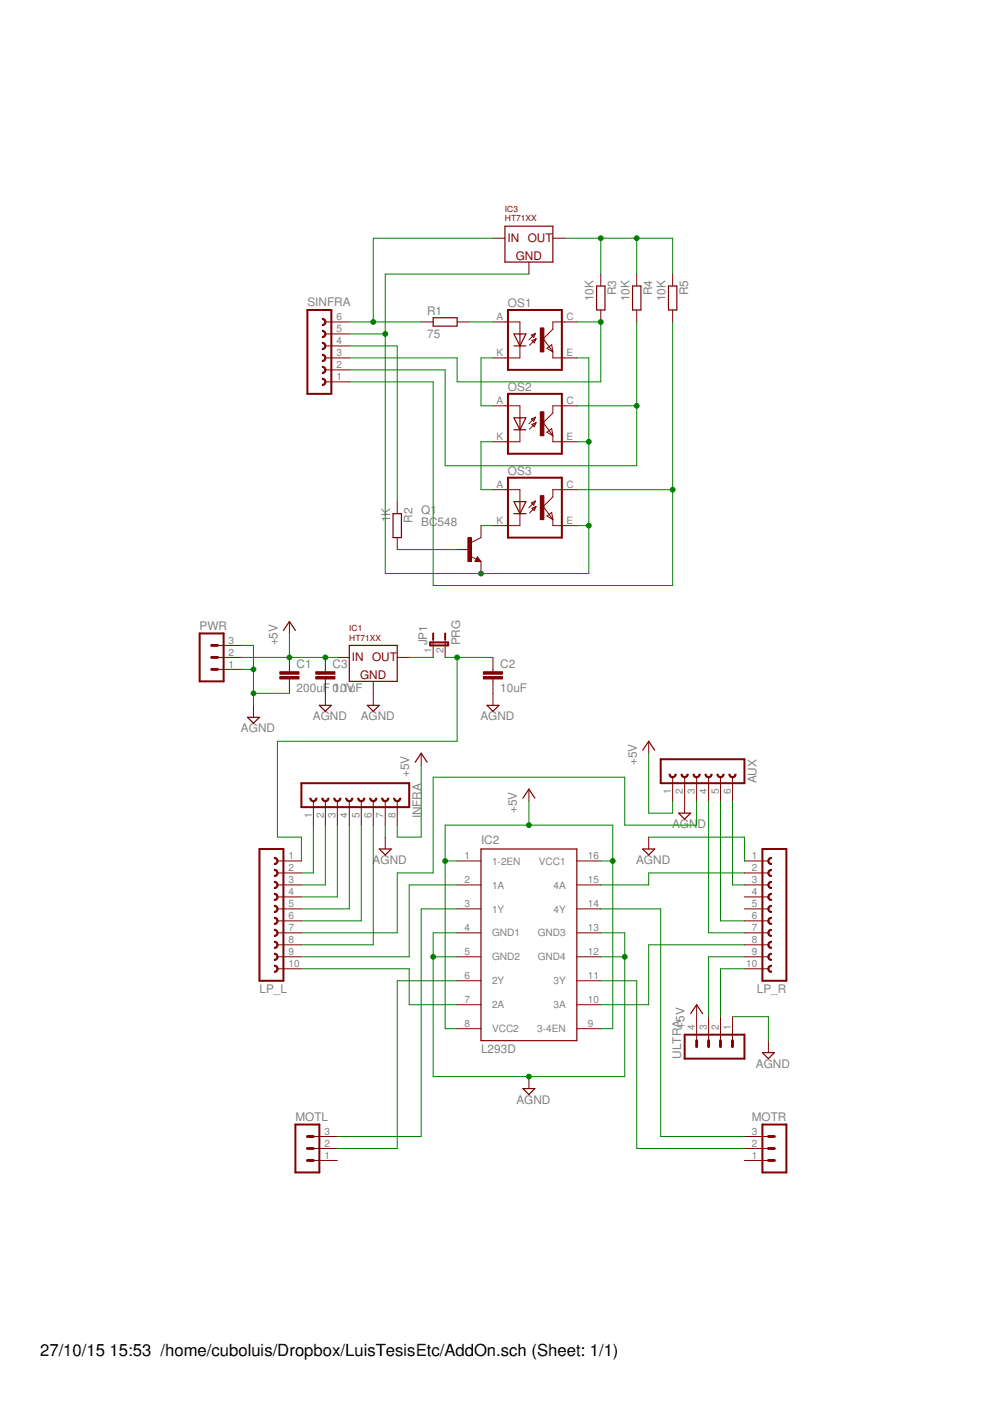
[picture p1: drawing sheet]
<svg xmlns="http://www.w3.org/2000/svg" width="210mm" height="297mm" viewBox="0 0 210 297" stroke-linecap="round" stroke-linejoin="round" font-family="sans-serif">
<g fill="none" stroke="#800000" stroke-width=".25">
<path d="M107.1 48h10.1v7.6h-10.1zM91.8 67.4h5.1v1.8h-5.1zM109 70.8h2.5l-1.3 2.5zM109 73.3h2.5M110.2 70.8v2.5M126.5 60.6h1.8v5.1h-1.8zM134.1 60.6h1.8v5.1h-1.8zM141.7 60.6h1.8v5.1h-1.8zM109 88.6h2.5l-1.3 2.5zM109 91.1h2.5M110.2 88.6v2.5M83.3 108.9h1.8v5.1h-1.8z"/>
<path d="M101.2 118.6l.1 .2h-.3l.2-.5 .5 .6h-.7M109 106.4h2.5l-1.3 2.5zM109 108.9h2.5M110.2 106.4v2.5M60.1 133.7l1.3-1.9 1.2 1.9M74.1 136.8h10.1v7.7h-10.1zM52.5 152.1h2.5l-1.3 1.3zM67.7 149.5h2.6l-1.3 1.3zM77.9 149.5h2.5l-1.3 1.3zM103.3 149.5h2.5l-1.3 1.3zM136.3 159.1l1.2-1.9 1.3 1.9M88 161.6l1.3-1.9 1.3 1.9"/>
<path d="M110.9 169.2l1.2-1.9 1.3 1.9M143.9 172.4h2.5l-1.2 1.3zM80.4 180h2.6l-1.3 1.3zM102 180h20.3v40.6h-20.3zM136.3 180h2.5l-1.3 1.3zM146.4 214.9l1.3-1.9 1.3 1.9M110.9 230.8h2.5l-1.3 1.3zM161.6 223.2h2.6l-1.3 1.3z"/>
</g>
<g fill="none" stroke="#800000" stroke-width=".21">
<path d="M104.5 50.5h2.6M112.1 55.6v2.5M117.2 50.5h2.6M127.4 58.1v2.5M135 58.1v2.5M142.6 58.1v2.5M69 68.3h5.1M69 75.9h5.1M69 78.4h5.1M69 73.3h5.1M69 70.8h5.1M89.3 68.3h2.5"/>
<path d="M96.9 68.3h2.6M104.5 68.3h5.7v2.5M110.2 73.3v2.6h-5.7M112.6 71.1l.9-.4-.3 .9zM112.8 72.2l.9-.4-.4 .9zM113.5 70.7l-1.4 1.4M113.7 71.8l-1.4 1.4M116 73.9l1-.8 .2 1.5zM117.2 74.6v1.3h5.1M122.3 68.3h-5.1v1.5l-2 2 2 2.8M127.4 65.7v2.6M135 65.7v2.6"/>
<path d="M142.6 65.7v2.6M69 81h5.1M104.5 86h5.7v2.6M110.2 91.1v2.6h-5.7M112.6 88.8l.9-.3-.3 .8zM112.8 90l.9-.4-.4 .9zM113.5 88.5l-1.4 1.4M113.7 89.6l-1.4 1.4M116 91.6l1-.7 .2 1.5zM117.2 92.4v1.3h5.1M122.3 86h-5.1v1.6l-2 2 2 2.8M84.2 106.4v2.5"/>
<path d="M84.2 114v2.5M96.9 116.5h2.6M99.8 117.9l1.2 .7M101.2 118l.8 1.1h-1.3zM102 111.4v2.6l-2.1 1M102 119.1v2.5M104.5 103.8h5.7v2.6M110.2 108.9v2.5h-5.7M112.6 106.6l.9-.4-.3 .9zM112.8 107.8l.9-.4-.4 .9zM113.5 106.2l-1.4 1.4M113.7 107.4l-1.4 1.4"/>
<path d="M116 109.4l1-.8 .2 1.6zM117.2 110.2v1.2h5.1M122.3 103.8h-5.1v1.5l-2 2.1 2 2.8M46.1 139.4h5.1M46.1 136.8h5.1M61.4 131.8v2.5M61.4 139.4v3M69 139.4v3M71.5 139.4h2.6M84.2 139.4h2.6M91.8 135.6v3.8M94.4 135.6v3.8"/>
<path d="M104.5 139.4v3M46.1 141.9h5.1M53.7 149.5v2.6M61.4 144v3M69 144v5.5M79.1 144.5v5M89.3 159.7v2.5M104.5 144v5.5M137.5 157.2v2.5M66.4 169.9v5M69 169.9v5M71.5 169.9v5"/>
<path d="M74.1 169.9v5M76.6 169.9v5M79.1 169.9v5M81.7 169.9v5M81.7 177.5v2.5M84.2 169.9v5M112.1 167.3v2.6M137.5 177.5v2.5M142.6 164.8v5.1M145.2 164.8v7.6M147.7 164.8v5.1M150.2 164.8v5.1"/>
<path d="M152.8 164.8v5.1M155.3 164.8v5.1M58.8 182.5h5.1M58.8 187.6h5.1M58.8 192.7h5.1M58.8 197.8h5.1M58.8 185.1h5.1M58.8 190.2h5.1M58.8 195.2h5.1M96.9 182.5h5.1M96.9 187.6h5.1M96.9 192.7h5.1"/>
<path d="M96.9 197.8h5.1M122.3 182.5h5.1M122.3 187.6h5.1M122.3 192.7h5.1M122.3 197.8h5.1M157.8 182.5h5.1M157.8 187.6h5.1M157.8 192.7h5.1M157.8 197.8h5.1M157.8 185.1h5.1M157.8 190.2h5.1M157.8 195.2h5.1"/>
<path d="M58.8 202.9h5.1M58.8 200.3h5.1M58.8 205.4h5.1M96.9 202.9h5.1M96.9 207.9h5.1M96.9 213h5.1M96.9 218.1h5.1M122.3 202.9h5.1M122.3 207.9h5.1M122.3 213h5.1M122.3 218.1h5.1M147.7 213v7.6"/>
<path d="M150.2 215.6v5M152.8 215.6v5M155.3 215.6v5M157.8 202.9h5.1M157.8 200.3h5.1M157.8 205.4h5.1M112.1 228.3v2.5M162.9 220.6v2.6M66.4 246h5.1M66.4 243.5h5.1M66.4 241h5.1M157.8 246h5.1"/>
<path d="M157.8 243.5h5.1M157.8 241h5.1"/>
</g>
<g fill="none" stroke="#800000" stroke-width=".42">
<path d="M65.2 65.7h5.1v17.8h-5.1zM107.7 65.7h11.4v12.7h-11.4zM107.7 83.5h11.4v12.7h-11.4zM107.7 101.3h11.4v12.7h-11.4zM42.3 134.3h5.1v10.2h-5.1zM91.2 136.2h3.8v.6h-3.8zM91.8 134.3v1.3M94.4 134.3v1.3M63.9 166.1h22.9v5h-22.9zM140.1 161h17.7v5.1h-17.7zM55 180h5.1v27.9h-5.1zM161.6 180h5.1v27.9h-5.1z"/>
<path d="M145.2 219.4h12.6v5.1h-12.6zM62.6 238.4h5.1v10.2h-5.1zM161.6 238.4h5.1v10.2h-5.1z"/>
</g>
<g fill="#800000" stroke="#800000" stroke-width=".21">
<path d="M58.2 186.9a.76 .76 0 0 1 .8 .7 .76 .76 0 0 1-.8 .8v-.3a.51 .51 0 0 0 .5-.5 .51 .51 0 0 0-.5-.5z" fill-rule="evenodd"/>
<path d="M58.2 184.3a.76 .76 0 0 1 .8 .8 .76 .76 0 0 1-.8 .7v-.2a.51 .51 0 0 0 .5-.5 .51 .51 0 0 0-.5-.5z" fill-rule="evenodd"/>
<path d="M58.2 181.8a.76 .76 0 0 1 .8 .7 .76 .76 0 0 1-.8 .8v-.3a.51 .51 0 0 0 .5-.5 .51 .51 0 0 0-.5-.5z" fill-rule="evenodd"/>
<path d="M58.2 191.9a.76 .76 0 0 1 .8 .8 .76 .76 0 0 1-.8 .8v-.3a.51 .51 0 0 0 .5-.5 .51 .51 0 0 0-.5-.5z" fill-rule="evenodd"/>
<path d="M58.2 189.4a.76 .76 0 0 1 .8 .8 .76 .76 0 0 1-.8 .7v-.2a.51 .51 0 0 0 .5-.5 .51 .51 0 0 0-.5-.5z" fill-rule="evenodd"/>
<path d="M58.2 199.6a.76 .76 0 0 1 .8 .7 .76 .76 0 0 1-.8 .8v-.3a.51 .51 0 0 0 .5-.5 .51 .51 0 0 0-.5-.5z" fill-rule="evenodd"/>
<path d="M58.2 197a.76 .76 0 0 1 .8 .8 .76 .76 0 0 1-.8 .7v-.2a.51 .51 0 0 0 .5-.5 .51 .51 0 0 0-.5-.5z" fill-rule="evenodd"/>
<path d="M58.2 194.5a.76 .76 0 0 1 .8 .7 .76 .76 0 0 1-.8 .8v-.3a.51 .51 0 0 0 .5-.5 .51 .51 0 0 0-.5-.5z" fill-rule="evenodd"/>
<path d="M58.2 204.6a.76 .76 0 0 1 .8 .8 .76 .76 0 0 1-.8 .8v-.3a.51 .51 0 0 0 .5-.5 .51 .51 0 0 0-.5-.5z" fill-rule="evenodd"/>
<path d="M58.2 202.1a.76 .76 0 0 1 .8 .8 .76 .76 0 0 1-.8 .7v-.2a.51 .51 0 0 0 .5-.5 .51 .51 0 0 0-.5-.5z" fill-rule="evenodd"/>
<path d="M163 187.1l.6-.2v.2a.51 .51 0 0 0-.5 .5 .51 .51 0 0 0 .5 .5v.3a.76 .76 0 0 1-.8-.5 .76 .76 0 0 1 .2-.8z" fill-rule="evenodd"/>
<path d="M163 184.6l.6-.3v.3a.51 .51 0 0 0-.5 .5 .51 .51 0 0 0 .5 .5v.2a.76 .76 0 0 1-.8-.4 .76 .76 0 0 1 .2-.8z" fill-rule="evenodd"/>
<path d="M163 182l.6-.2v.2a.51 .51 0 0 0-.5 .5 .51 .51 0 0 0 .5 .5v.3a.76 .76 0 0 1-.8-.5 .76 .76 0 0 1 .2-.8z" fill-rule="evenodd"/>
<path d="M163 192.2l.6-.3v.3a.51 .51 0 0 0-.5 .5 .51 .51 0 0 0 .5 .5v.3a.76 .76 0 0 1-.8-.5 .76 .76 0 0 1 .2-.8z" fill-rule="evenodd"/>
<path d="M163 189.6l.6-.2v.3a.51 .51 0 0 0-.5 .5 .51 .51 0 0 0 .5 .5v.2a.76 .76 0 0 1-.8-.4 .76 .76 0 0 1 .2-.9z" fill-rule="evenodd"/>
<path d="M163 199.8l.6-.2v.2a.51 .51 0 0 0-.5 .5 .51 .51 0 0 0 .5 .5v.3a.76 .76 0 0 1-.8-.5 .76 .76 0 0 1 .2-.8z" fill-rule="evenodd"/>
<path d="M163 197.3l.6-.3v.3a.51 .51 0 0 0-.5 .5 .51 .51 0 0 0 .5 .5v.2a.76 .76 0 0 1-.8-.4 .76 .76 0 0 1 .2-.8z" fill-rule="evenodd"/>
<path d="M163 194.7l.6-.2v.2a.51 .51 0 0 0-.5 .5 .51 .51 0 0 0 .5 .5v.3a.76 .76 0 0 1-.8-.5 .76 .76 0 0 1 .2-.8z" fill-rule="evenodd"/>
<path d="M163 204.9l.6-.3v.3a.51 .51 0 0 0-.5 .5 .51 .51 0 0 0 .5 .5v.3a.76 .76 0 0 1-.8-.5 .76 .76 0 0 1 .2-.8z" fill-rule="evenodd"/>
<path d="M163 202.3l.6-.2v.3a.51 .51 0 0 0-.5 .5 .51 .51 0 0 0 .5 .5v.2a.76 .76 0 0 1-.8-.4 .76 .76 0 0 1 .2-.9z" fill-rule="evenodd"/>
<path d="M70.8 169.2h.2a.51 .51 0 0 0 .5 .5 .51 .51 0 0 0 .5-.5h.3a.76 .76 0 0 1-.8 .8 .76 .76 0 0 1-.7-.8z" fill-rule="evenodd"/>
<path d="M68.2 169.2h.3a.51 .51 0 0 0 .5 .5 .51 .51 0 0 0 .5-.5h.2a.76 .76 0 0 1-.7 .8 .76 .76 0 0 1-.8-.8z" fill-rule="evenodd"/>
<path d="M65.7 169.2h.2a.51 .51 0 0 0 .5 .5 .51 .51 0 0 0 .6-.5h.2a.76 .76 0 0 1-.8 .8 .76 .76 0 0 1-.7-.8z" fill-rule="evenodd"/>
<path d="M75.8 169.2h.3a.51 .51 0 0 0 .5 .5 .51 .51 0 0 0 .5-.5h.3a.76 .76 0 0 1-.8 .8 .76 .76 0 0 1-.8-.8z" fill-rule="evenodd"/>
<path d="M73.3 169.2h.3a.51 .51 0 0 0 .5 .5 .51 .51 0 0 0 .5-.5h.2a.76 .76 0 0 1-.7 .8 .76 .76 0 0 1-.8-.8z" fill-rule="evenodd"/>
<path d="M83.5 169.2h.2a.51 .51 0 0 0 .5 .5 .51 .51 0 0 0 .5-.5h.3a.76 .76 0 0 1-.8 .8 .76 .76 0 0 1-.7-.8z" fill-rule="evenodd"/>
<path d="M80.9 169.2h.3a.51 .51 0 0 0 .5 .5 .51 .51 0 0 0 .5-.5h.2a.76 .76 0 0 1-.7 .8 .76 .76 0 0 1-.8-.8z" fill-rule="evenodd"/>
<path d="M78.4 169.2h.2a.51 .51 0 0 0 .5 .5 .51 .51 0 0 0 .6-.5h.2a.76 .76 0 0 1-.8 .8 .76 .76 0 0 1-.7-.8z" fill-rule="evenodd"/>
<path d="M146.9 164.1h.3a.51 .51 0 0 0 .5 .5 .51 .51 0 0 0 .5-.5h.3a.76 .76 0 0 1-.8 .8 .76 .76 0 0 1-.8-.8z" fill-rule="evenodd"/>
<path d="M144.4 164.1h.3a.51 .51 0 0 0 .5 .5 .51 .51 0 0 0 .5-.5h.2a.76 .76 0 0 1-.7 .8 .76 .76 0 0 1-.8-.8z" fill-rule="evenodd"/>
<path d="M141.9 164.1h.2a.51 .51 0 0 0 .5 .5 .51 .51 0 0 0 .5-.5h.3a.76 .76 0 0 1-.8 .8 .76 .76 0 0 1-.7-.8z" fill-rule="evenodd"/>
<path d="M152 164.1h.3a.51 .51 0 0 0 .5 .5 .51 .51 0 0 0 .5-.5h.2a.76 .76 0 0 1-.7 .8 .76 .76 0 0 1-.8-.8z" fill-rule="evenodd"/>
<path d="M149.5 164.1h.2a.51 .51 0 0 0 .5 .5 .51 .51 0 0 0 .5-.5h.3a.75 .75 0 0 1-.8 .8 .75 .75 0 0 1-.7-.8z" fill-rule="evenodd"/>
<path d="M154.5 164.1h.3a.51 .51 0 0 0 .5 .5 .51 .51 0 0 0 .5-.5h.3a.76 .76 0 0 1-.8 .8 .76 .76 0 0 1-.8-.8z" fill-rule="evenodd"/>
<path d="M68.3 75.1a.76 .76 0 0 1 .8 .8 .76 .76 0 0 1-.8 .7v-.2a.51 .51 0 0 0 .6-.5 .51 .51 0 0 0-.6-.5z" fill-rule="evenodd"/>
<path d="M68.3 77.7a.76 .76 0 0 1 .8 .7 .76 .76 0 0 1-.8 .8v-.3a.51 .51 0 0 0 .6-.5 .51 .51 0 0 0-.6-.5z" fill-rule="evenodd"/>
<path d="M68.3 80.2a.76 .76 0 0 1 .8 .8 .76 .76 0 0 1-.8 .7v-.2a.51 .51 0 0 0 .6-.5 .51 .51 0 0 0-.6-.5z" fill-rule="evenodd"/>
<path d="M68.3 70a.76 .76 0 0 1 .8 .8 .76 .76 0 0 1-.8 .8v-.3a.51 .51 0 0 0 .6-.5 .51 .51 0 0 0-.6-.5z" fill-rule="evenodd"/>
<path d="M68.3 72.6a.76 .76 0 0 1 .8 .7 .76 .76 0 0 1-.8 .8v-.2a.51 .51 0 0 0 .6-.6 .51 .51 0 0 0-.6-.5z" fill-rule="evenodd"/>
<path d="M68.3 67.5a.76 .76 0 0 1 .8 .8 .76 .76 0 0 1-.8 .7v-.2a.51 .51 0 0 0 .6-.5 .51 .51 0 0 0-.6-.5z" fill-rule="evenodd"/>
</g>
<g fill="none" stroke="#800000" stroke-width=".61">
<path d="M44.9 136.8h1.2M44.9 139.4h1.2M44.9 141.9h1.2M147.7 220.6v1.3M150.2 220.6v1.3M152.8 220.6v1.3M155.3 220.6v1.3M65.2 241h1.2M65.2 243.5h1.2M65.2 246h1.2M162.9 241h1.3M162.9 243.5h1.3"/>
<path d="M162.9 246h1.3"/>
</g>
<g fill="#800000" stroke="#800000" stroke-width=".21">
<path d="M59.3 142.4h4.1v.5h-4.1z"/>
<path d="M59.3 143.4h4.1v.6h-4.1z"/>
<path d="M102.5 142.4h4.1v.5h-4.1z"/>
<path d="M102.5 143.4h4.1v.6h-4.1z"/>
<path d="M67 142.4h4v.5h-4z"/>
<path d="M67 143.4h4v.6h-4z"/>
<path d="M114.6 69.5h.7v5.1h-.7z"/>
<path d="M114.6 87.3h.7v5.1h-.7z"/>
<path d="M114.6 105.1h.7v5.1h-.7z"/>
<path d="M99.2 114h.8v5.1h-.8z"/>
</g>
<g fill="none" stroke="#008000" stroke-width=".21">
<path d="M104.5 50.5h-25.4v17.8M112.1 58.1h-30.4v63.5h43.1v-45.7h-2.5M119.8 50.5h22.8v7.6M127.4 50.5v7.6M135 50.5v7.6M74.1 73.3h10.1v33.1M74.1 68.3h15.2M74.1 70.8h7.6M99.5 68.3h5M104.5 75.9h-2.5v10.1h2.5M122.3 68.3h5.1v12.7h-30.5v-5.1h-22.8M135 68.3v30.4h-40.6v-20.3h-20.3"/>
<path d="M142.6 68.3v55.8h-50.8v-43.1h-17.7M104.5 93.7h-2.5v10.1h2.5M122.3 86h12.7M122.3 93.7h2.5M84.2 116.5h12.7M102 111.4h2.5M122.3 111.4h2.5M122.3 103.8h20.3M51.2 136.8h2.5v12.7M51.2 139.4h20.3M61.4 134.3v5.1M86.8 139.4h5"/>
<path d="M94.4 139.4h10.1M96.9 139.4v17.8h-38.1v20.3h5.1v5M51.2 141.9h2.5M53.7 147h7.7M137.5 159.7v12.7h5.1v-2.5M66.4 174.9v10.2h-2.5M69 174.9v12.7h-5.1M71.5 174.9v15.3h-7.6M74.1 174.9v17.8h-10.2M76.6 174.9v20.3h-12.7M79.1 174.9v25.4h-15.2M81.7 174.9v2.6"/>
<path d="M89.3 162.2v15.3h-5.1v-2.6M112.1 169.9v5M137.5 177.5h20.3v5M147.7 169.9v5h-15.2v-10.1h-40.7v20.3h-7.6v12.7h-20.3M150.2 169.9v27.9h7.6M152.8 169.9v25.3h5M155.3 169.9v17.7h2.5M94.4 182.5h2.5M96.9 197.8h-5.1v30.5h40.7v-30.5h-5.1M96.9 187.6h-10.1v15.3h-22.9M96.9 192.7h-7.6v48.3h-17.8M127.4 182.5h2.5"/>
<path d="M127.4 192.7h12.7v48.3h17.7M157.8 185.1h-20.3v2.5h-10.1M63.9 205.4h22.9v7.6h10.1M91.8 202.9h5.1M96.9 218.1h-2.5v-43.2h35.5v43.2h-2.5M96.9 207.9h-12.7v35.6h-12.7M127.4 202.9h5.1M127.4 207.9h7.6v35.6h22.8M155.3 215.6h7.6v5M157.8 202.9h-7.6v12.7M157.8 200.3h-20.3v12.7h-10.1M157.8 205.4h-5v10.2"/>
</g>
<g fill="#008000" stroke="#008000" stroke-width=".21">
<circle cx="91.8" cy="202.9" r=".51"/>
<circle cx="132.5" cy="202.9" r=".51"/>
<circle cx="112.1" cy="228.3" r=".51"/>
<circle cx="53.7" cy="141.9" r=".51"/>
<circle cx="53.7" cy="147" r=".51"/>
<circle cx="94.4" cy="182.5" r=".51"/>
<circle cx="129.9" cy="182.5" r=".51"/>
<circle cx="112.1" cy="174.9" r=".51"/>
<circle cx="61.4" cy="139.4" r=".51"/>
<circle cx="69" cy="139.4" r=".51"/>
<circle cx="96.9" cy="139.4" r=".51"/>
<circle cx="79.1" cy="68.3" r=".51"/>
<circle cx="124.8" cy="93.7" r=".51"/>
<circle cx="124.8" cy="111.4" r=".51"/>
<circle cx="102" cy="121.6" r=".51"/>
<circle cx="81.7" cy="70.8" r=".51"/>
<circle cx="127.4" cy="50.5" r=".51"/>
<circle cx="135" cy="50.5" r=".51"/>
<circle cx="127.4" cy="68.3" r=".51"/>
<circle cx="135" cy="86" r=".51"/>
<circle cx="142.6" cy="103.8" r=".51"/>
</g>
<g font-size="3.5">
<text x="8.5" y="287.5">27/10/15</text>
<text x="23.2" y="287.5">15:53 /home/cuboluis/Dropbox/LuisTesisEtc/AddOn.sch (Sheet: 1/1)</text>
</g>
<g font-size="2.5" fill="#800000">
<text x="107.6" y="51.3">IN</text>
<text x="111.9" y="51.3">OUT</text>
<text x="109.4" y="55.1">GND</text>
<text x="74.6" y="140.1">IN</text>
<text x="76.3" y="143.9">GND</text>
<text x="78.9" y="140.1">OUT</text>
</g>
<g font-size="2.5" fill="#808080">
<text x="65.2" y="65">SINFRA</text>
<text x="107.7" y="65.1">OS1</text>
<text x="125.9" y="63.8" transform="rotate(-90 125.9 63.8)">10K</text>
<text x="130.7" y="62.6" transform="rotate(-90 130.7 62.6)">R3</text>
<text x="133.5" y="63.8" transform="rotate(-90 133.5 63.8)">10K</text>
<text x="138.3" y="62.6" transform="rotate(-90 138.3 62.6)">R4</text>
<text x="141.1" y="63.8" transform="rotate(-90 141.1 63.8)">10K</text>
<text x="145.9" y="62.6" transform="rotate(-90 145.9 62.6)">R5</text>
<text x="90.6" y="71.6">75</text>
<text x="90.6" y="66.8">R1</text>
<text x="107.7" y="82.9">OS2</text>
<text x="107.7" y="100.6">OS3</text>
<text x="82.7" y="110.7" transform="rotate(-90 82.7 110.7)">1K</text>
<text x="87.5" y="110.8" transform="rotate(-90 87.5 110.8)">R2</text>
<text x="89.3" y="111.4">BC548</text>
<text x="89.3" y="108.9">Q1</text>
<text x="42.3" y="133.5">PWR</text>
<text x="58.8" y="136.8" transform="rotate(-90 58.8 136.8)">+5V</text>
<text x="90.6" y="136.8" transform="rotate(-90 90.6 136.8)">JP1</text>
<text x="97.5" y="136.8" transform="rotate(-90 97.5 136.8)">PRG</text>
<text x="62.9" y="141.5">C1</text>
<text x="70.5" y="141.5">C3</text>
<text x="106.1" y="141.5">C2</text>
<text x="62.9" y="146.6">200uF 0.1uF</text>
<text x="70.7" y="146.6">10V</text>
<text x="106.1" y="146.6">10uF</text>
<text x="51.1" y="155.3">AGND</text>
<text x="66.3" y="152.7">AGND</text>
<text x="76.5" y="152.7">AGND</text>
<text x="101.9" y="152.7">AGND</text>
<text x="86.8" y="164.8" transform="rotate(-90 86.8 164.8)">+5V</text>
<text x="135" y="162.2" transform="rotate(-90 135 162.2)">+5V</text>
<text x="160.4" y="166.1" transform="rotate(-90 160.4 166.1)">AUX</text>
<text x="89.3" y="173.5" transform="rotate(-90 89.3 173.5)">INFRA</text>
<text x="109.6" y="172.4" transform="rotate(-90 109.6 172.4)">+5V</text>
<text x="102" y="179">IC2</text>
<text x="142.5" y="175.6">AGND</text>
<text x="79" y="183.2">AGND</text>
<text x="134.9" y="183.2">AGND</text>
<text x="55" y="210.5">LP_L</text>
<text x="160.5" y="210.5">LP_R</text>
<text x="145.2" y="218.1" transform="rotate(-90 145.2 218.1)">+5V</text>
<text x="102" y="223.2">L293D</text>
<text x="144.4" y="224.5" transform="rotate(-90 144.4 224.5)">ULTRA</text>
<text x="160.3" y="226.4">AGND</text>
<text x="109.5" y="234">AGND</text>
<text x="62.6" y="237.7">MOTL</text>
<text x="159.4" y="237.7">MOTR</text>
</g>
<g font-size="2.1" fill="#808080">
<text x="71.3" y="70.5">5</text>
<text x="71.3" y="67.9">6</text>
<text x="105.3" y="67.9">A</text>
<text x="120.1" y="67.9">C</text>
<text x="71.3" y="75.5">3</text>
<text x="71.3" y="73">4</text>
<text x="105.3" y="75.5">K</text>
<text x="120.1" y="75.5">E</text>
<text x="71.3" y="80.6">1</text>
<text x="71.3" y="78.1">2</text>
<text x="105.3" y="85.7">A</text>
<text x="120.1" y="85.7">C</text>
<text x="105.3" y="93.3">K</text>
<text x="120.1" y="93.3">E</text>
<text x="105.3" y="103.5">A</text>
<text x="120.1" y="103.5">C</text>
<text x="105.3" y="111.1">K</text>
<text x="120.1" y="111.1">E</text>
<text x="48.5" y="136.5">3</text>
<text x="48.5" y="141.6">1</text>
<text x="48.5" y="139">2</text>
<text x="91.5" y="138.4" transform="rotate(-90 91.5 138.4)">1</text>
<text x="94" y="138.4" transform="rotate(-90 94 138.4)">2</text>
<text x="66.1" y="173.4" transform="rotate(-90 66.1 173.4)">1</text>
<text x="68.6" y="173.4" transform="rotate(-90 68.6 173.4)">2</text>
<text x="71.2" y="173.4" transform="rotate(-90 71.2 173.4)">3</text>
<text x="73.7" y="173.4" transform="rotate(-90 73.7 173.4)">4</text>
<text x="76.2" y="173.4" transform="rotate(-90 76.2 173.4)">5</text>
<text x="78.8" y="173.4" transform="rotate(-90 78.8 173.4)">6</text>
<text x="81.3" y="173.4" transform="rotate(-90 81.3 173.4)">7</text>
<text x="83.9" y="173.4" transform="rotate(-90 83.9 173.4)">8</text>
<text x="142.3" y="168.3" transform="rotate(-90 142.3 168.3)">1</text>
<text x="144.8" y="168.3" transform="rotate(-90 144.8 168.3)">2</text>
<text x="147.3" y="168.3" transform="rotate(-90 147.3 168.3)">3</text>
<text x="149.9" y="168.3" transform="rotate(-90 149.9 168.3)">4</text>
<text x="152.4" y="168.3" transform="rotate(-90 152.4 168.3)">5</text>
<text x="155" y="168.3" transform="rotate(-90 155 168.3)">6</text>
<text x="61.2" y="182.2">1</text>
<text x="61.2" y="184.7">2</text>
<text x="98.5" y="182.2">1</text>
<text x="104.3" y="183.3">1-2EN</text>
<text x="114.3" y="183.3">VCC1</text>
<text x="124.6" y="182.2">16</text>
<text x="159.4" y="182.2">1</text>
<text x="159.4" y="184.7">2</text>
<text x="61.2" y="187.3">3</text>
<text x="61.2" y="189.8">4</text>
<text x="98.5" y="187.3">2</text>
<text x="104.3" y="188.4">1A</text>
<text x="117.4" y="188.4">4A</text>
<text x="124.6" y="187.3">15</text>
<text x="159.4" y="187.3">3</text>
<text x="159.4" y="189.8">4</text>
<text x="61.2" y="192.4">5</text>
<text x="61.2" y="194.9">6</text>
<text x="61.2" y="197.4">7</text>
<text x="98.5" y="192.4">3</text>
<text x="98.5" y="197.4">4</text>
<text x="104.3" y="193.5">1Y</text>
<text x="117.4" y="193.5">4Y</text>
<text x="124.6" y="192.4">14</text>
<text x="124.6" y="197.4">13</text>
<text x="159.4" y="192.4">5</text>
<text x="159.4" y="194.9">6</text>
<text x="159.4" y="197.4">7</text>
<text x="61.2" y="200">8</text>
<text x="61.2" y="202.5">9</text>
<text x="98.5" y="202.5">5</text>
<text x="104.3" y="198.6">GND1</text>
<text x="104.3" y="203.6">GND2</text>
<text x="114" y="198.6">GND3</text>
<text x="114" y="203.6">GND4</text>
<text x="124.6" y="202.5">12</text>
<text x="159.4" y="200">8</text>
<text x="159.4" y="202.5">9</text>
<text x="61.2" y="205.1">10</text>
<text x="98.5" y="207.6">6</text>
<text x="104.3" y="208.7">2Y</text>
<text x="117.4" y="208.7">3Y</text>
<text x="124.6" y="207.6">11</text>
<text x="158.2" y="205.1">10</text>
<text x="98.5" y="212.7">7</text>
<text x="104.3" y="213.8">2A</text>
<text x="117.4" y="213.8">3A</text>
<text x="124.6" y="212.7">10</text>
<text x="98.5" y="217.7">8</text>
<text x="104.3" y="218.9">VCC2</text>
<text x="113.9" y="218.9">3-4EN</text>
<text x="124.6" y="217.7">9</text>
<text x="147.3" y="218.3" transform="rotate(-90 147.3 218.3)">4</text>
<text x="149.9" y="218.3" transform="rotate(-90 149.9 218.3)">3</text>
<text x="152.4" y="218.3" transform="rotate(-90 152.4 218.3)">2</text>
<text x="155" y="218.3" transform="rotate(-90 155 218.3)">1</text>
<text x="68.8" y="245.7">1</text>
<text x="68.8" y="243.1">2</text>
<text x="68.8" y="240.6">3</text>
<text x="159.4" y="245.7">1</text>
<text x="159.4" y="243.1">2</text>
<text x="159.4" y="240.6">3</text>
</g>
<g font-size="1.8" fill="#800000">
<text x="107.1" y="44.9">IC3</text>
<text x="107.1" y="46.9">HT71XX</text>
<text x="74.1" y="133.8">IC1</text>
<text x="74.1" y="135.8">HT71XX</text>
</g>
</svg>
